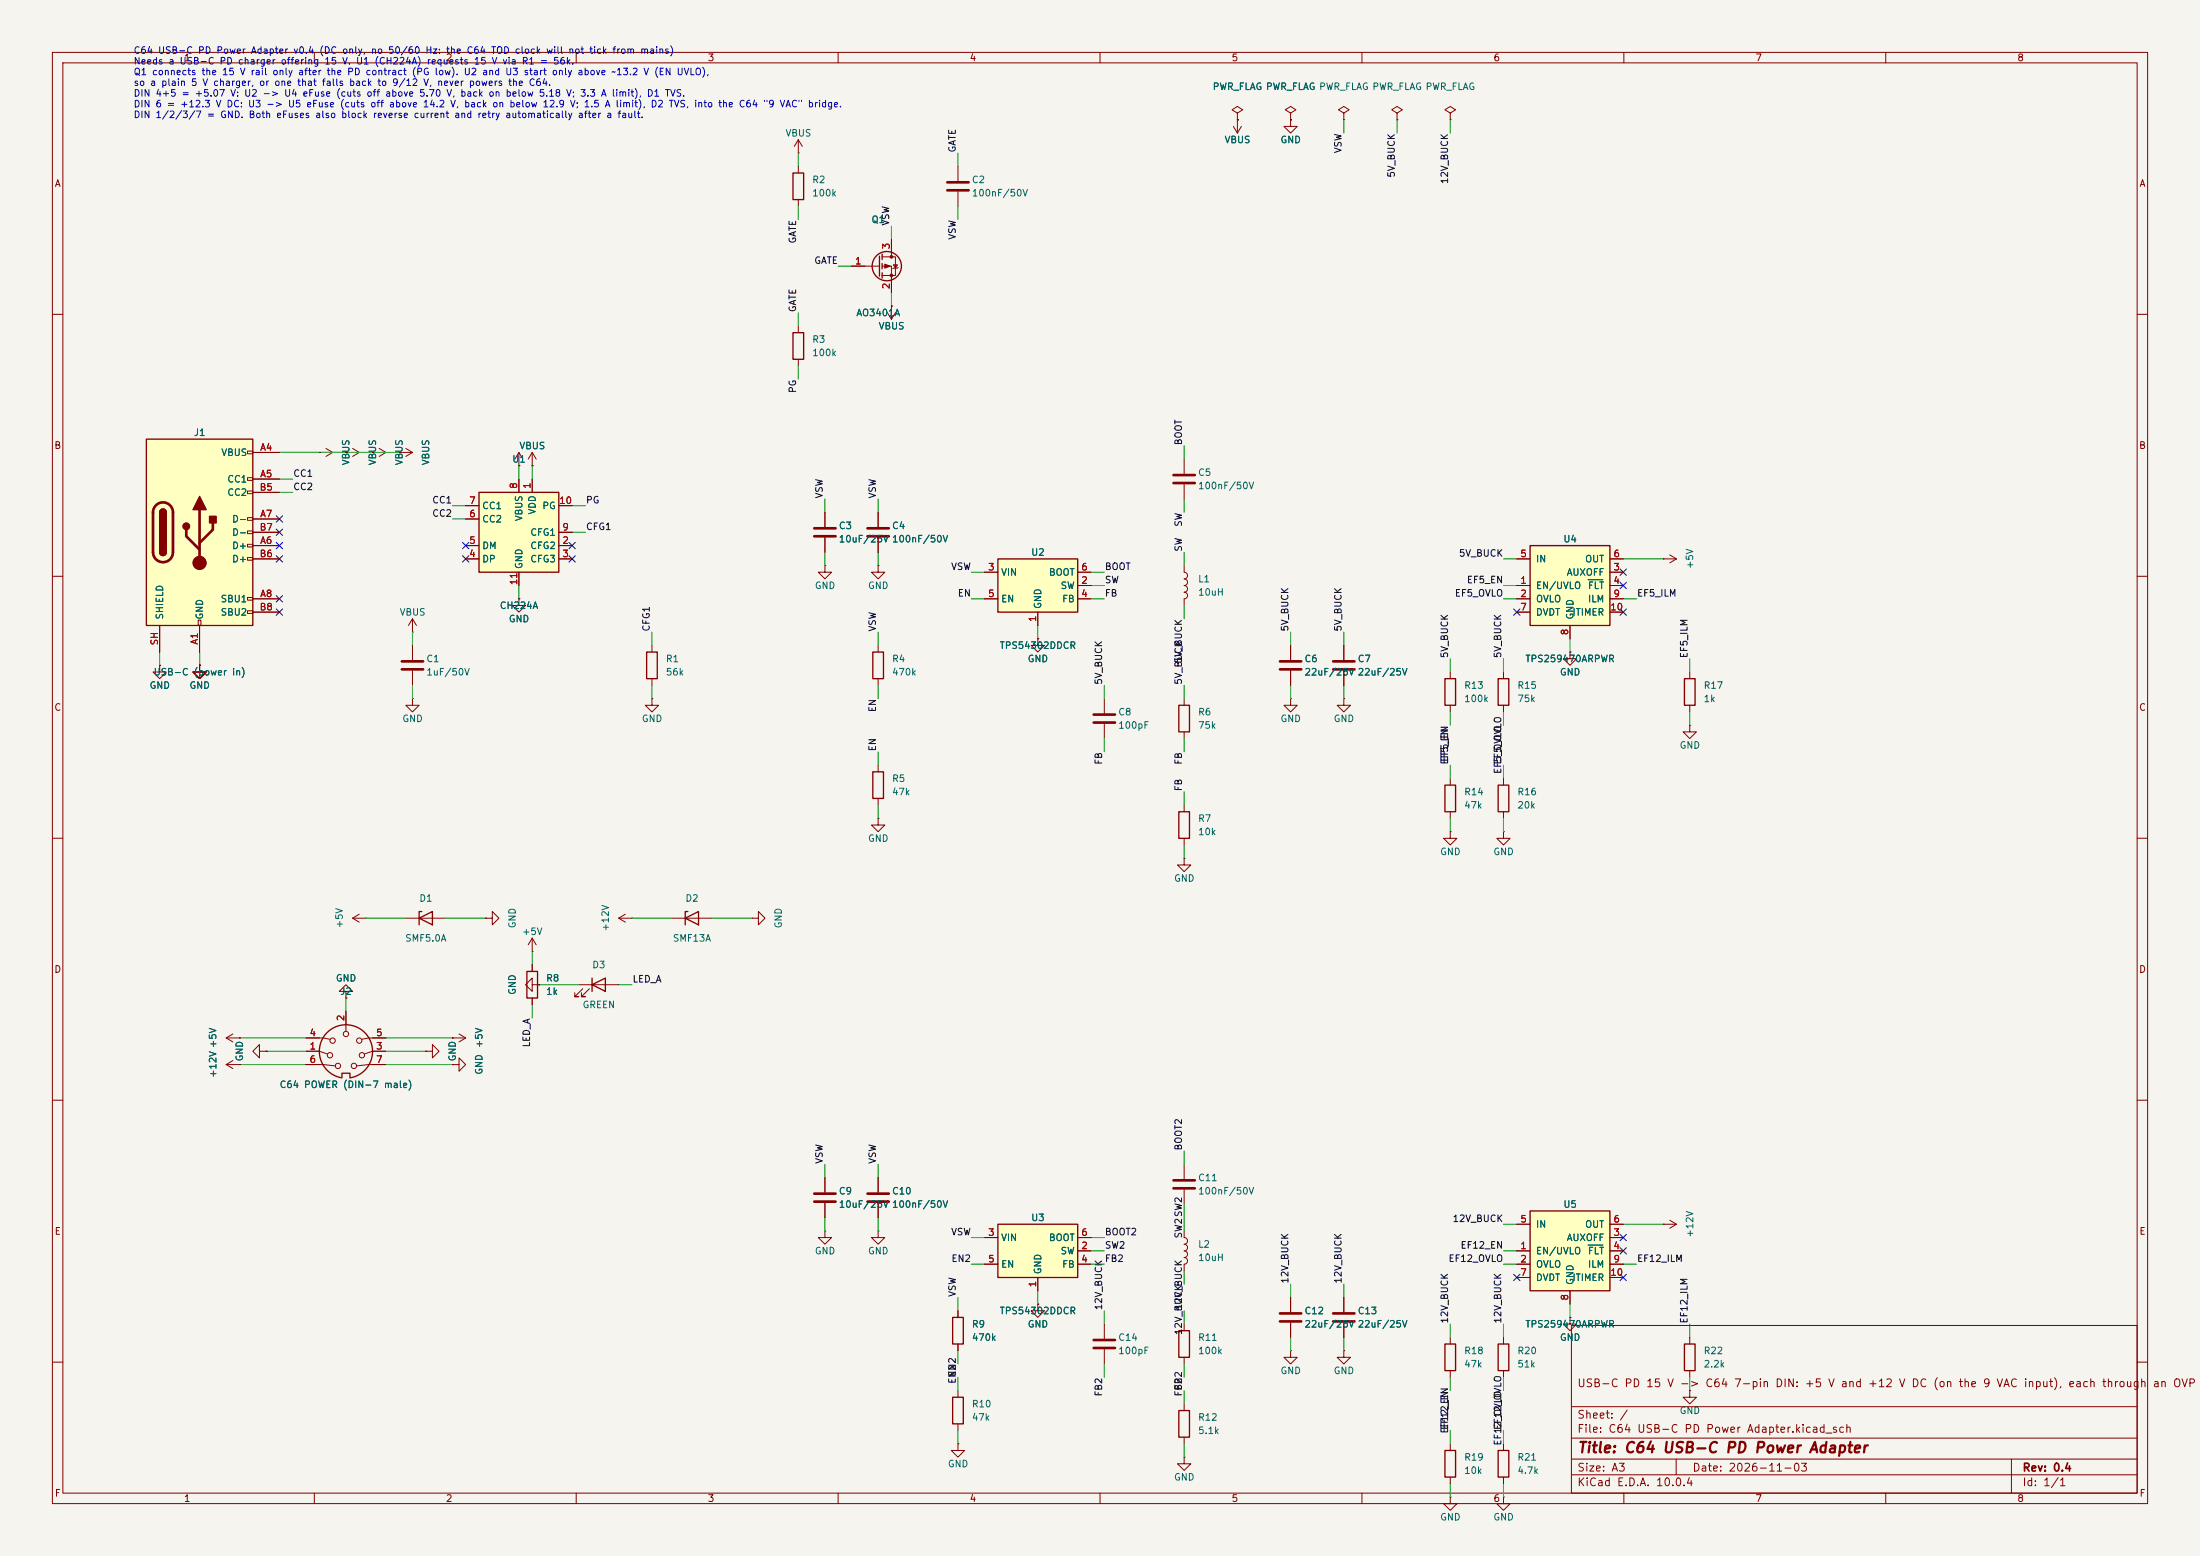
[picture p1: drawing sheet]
<svg xmlns="http://www.w3.org/2000/svg" width="420mm" height="297mm" viewBox="0 0 420 297" stroke-linecap="round" stroke-linejoin="round" font-family="sans-serif">
<path d="M0 0h420v297h-420z" fill="#f5f4ef" stroke="#f5f4ef" stroke-width=".19"/>
<g fill="none" stroke="#840000" stroke-width=".19">
<path d="M10 10h400v277h-400zM12 12h396v273h-396zM60 10v2M110 10v2M160 10v2M210 10v2M260 10v2M310 10v2M360 10v2M152.4 29.2h.1M152.4 26.7l-.8 1.2M152.4 26.7l.8 1.2"/>
<path d="M152.4 26.7v2.5M10 60h2M408 60h2M61 86.4h.1M61 86.4h2.5M62.2 85.6l1.3 .8M63.5 86.4l-1.3 .7M66 86.4h.1M66 86.4h2.6M67.3 85.6l1.3 .8M68.6 86.4l-1.3 .7M76.2 86.4h.1"/>
<path d="M76.2 86.4h2.5M77.5 85.6l1.2 .8M78.7 86.4l-1.2 .7M99.1 88.9h.1M99.1 86.4l-.8 1.2M99.1 86.4l.7 1.2M99.1 86.4v2.5M101.6 88.9h.1M101.6 86.4l-.8 1.2M101.6 86.4l.8 1.2M101.6 86.4v2.5M10 110h2"/>
<path d="M408 110h2M10 160h2M408 160h2M10 210h2M408 210h2M299.7 251.5v1.2h1.3l-1.3 1.3-1.3-1.3h1.3M299.7 251.5h.1M300 253h108v32h-108zM10 260h2M182.9 265.4v1.3M182.9 271.8v1.2M300 278.5h108"/>
<path d="M300 274.5h108M300 268.5h108M320 278.5v3M384 278.5v6.5M408 260h2M60 285v2M110 285v2M160 285v2M210 285v2M260 285v2M300 281.5h108M310 285v2"/>
<path d="M360 285v2"/>
</g>
<path d="M181.9 266.7h2v5.1h-2z" fill="none" stroke="#840000" stroke-width=".25"/>
<path d="M292.1 231.1h15.2v15.3h-15.2z" fill="#ffffc2"/>
<g fill="none" stroke="#840000" stroke-width=".25">
<path d="M151.4 33h2v5.1h-2zM167.9 48.9v3.8M168.4 48.5v1M168.4 50.3v1M168.4 52.1v1M151.4 63.5h2v5.1h-2zM292.1 231.1h15.2v15.3h-15.2zM225 254h2.1v5.1h-2.1z"/>
<circle cx="169.3" cy="50.8" r="2.79"/>
</g>
<g fill="none" stroke="#840000" stroke-width=".19">
<path d="M152.4 31.8v1.2M152.4 38.1v1.3M182.9 31.8v2.7M182.9 36.6v2.8M266.7 21.6l1-.6-1-.7-1 .7 1 .6v1.3M266.7 22.9h.1M276.9 21.6l1-.6-1-.7-1.1 .7 1.1 .6v1.3M276.9 22.9h.1M162.6 50.8h5.3M168.4 49h2.5v3.6h-2.5M168.4 50.8h1.8v5.1M169.4 59.7l.8 1.3"/>
<path d="M170.2 58.4h.1M170.2 45.7v3.3M170.2 58.4v2.6M170.6 50.5h.7l-.4 .7zM170.9 59.7l-.7 1.3M171.4 51.1l-1 .2M152.4 62.2v1.3M152.4 68.6v1.3M71.1 86.4h.1M71.1 86.4h2.6M72.4 85.6l1.3 .8M73.7 86.4l-1.3 .7"/>
<path d="M38.1 127v1.3h1.3l-1.3 1.2-1.3-1.2h1.3M38.1 127h.1M256.5 123.2v2.8M256.5 128v2.8M322.6 138.4v1.3h1.2l-1.2 1.3-1.3-1.3h1.3M322.6 138.4h.1M276.9 158.8v1.2h1.2l-1.2 1.3-1.3-1.3h1.3M276.9 158.8h.1M287 158.8v1.2h1.3l-1.3 1.3-1.3-1.3h1.3M287 158.8h.1M157.5 234.9v1.3h1.2l-1.2 1.3-1.3-1.3h1.3M157.5 234.9h.1"/>
<path d="M157.5 224.8v2.8M157.5 229.6v2.8M167.6 234.9v1.3h1.3l-1.3 1.3-1.2-1.3h1.2M167.6 234.9h.1M167.6 224.8v2.8M167.6 229.6v2.8M226.1 234.9v1.3a.64 .64 0 0 1 .6 .7 .64 .64 0 0 1-.6 .6 .64 .64 0 0 1 .6 .6 .64 .64 0 0 1-.6 .7 .64 .64 0 0 1 .6 .6 .64 .64 0 0 1-.6 .6M289.6 238.8h2.5M289.6 233.7h2.5M307.3 238.8h2.6M307.3 236.2h2.6M307.3 233.7h2.6"/>
<path d="M210.8 252.7v2.8M210.8 257.6v2.7M226.1 240a.64 .64 0 0 1 .6 .7 .64 .64 0 0 1-.6 .6v1.3M226.1 252.7v1.3M226.1 259.1v1.2M256.5 247.6v2.8M256.5 252.5v2.8M289.6 241.3h2.5M289.6 243.8h2.5M299.7 246.4v2.5M307.3 241.3h2.6M307.3 243.8h2.6"/>
<path d="M182.9 275.6v1.3h1.2l-1.2 1.2-1.3-1.2h1.3M182.9 275.6h.1"/>
</g>
<path d="M303.2 237.7h2.8" fill="none" stroke="#006464" stroke-width=".19"/>
<g fill="#840000" stroke="#840000" stroke-width=".19">
<path d="M168.9 50.4l1 .4-1 .4z"/>
<circle cx="170.2" cy="49" r=".25"/>
<circle cx="170.2" cy="52.6" r=".25"/>
</g>
<path d="M180.8 34.8h4.1M180.8 36.3h4.1M254.5 126.2h4.1M254.5 127.8h4.1M155.4 227.8h4.1M155.4 229.4h4.1M165.6 227.8h4.1M165.6 229.4h4.1M208.8 255.8h4.1M208.8 257.3h4.1M254.5 250.7h4.1M254.5 252.2h4.1" fill="none" stroke="#840000" stroke-width=".51"/>
<path d="M190.5 106.7h15.2v10.1h-15.2z" fill="#ffffc2"/>
<path d="M190.5 106.7h15.2v10.1h-15.2zM166.6 124.5h2.1v5h-2.1zM166.6 147.3h2.1v5.1h-2.1z" fill="none" stroke="#840000" stroke-width=".25"/>
<g fill="none" stroke="#840000" stroke-width=".19">
<path d="M188 109.2h2.5M188 114.3h2.5M198.1 116.8v2.6M205.7 111.8h2.6M205.7 109.2h2.6M205.7 114.3h2.6M167.6 123.2v1.3M167.6 129.5v1.3M198.1 121.9v1.3h1.3l-1.3 1.3-1.3-1.3h1.3M198.1 121.9h.1M167.6 156.2v1.3h1.3l-1.3 1.3-1.2-1.3h1.2M167.6 156.2h.1"/>
<path d="M167.6 146.1v1.2M167.6 152.4v1.3M198.1 248.9v1.3h1.3l-1.3 1.3-1.3-1.3h1.3M198.1 248.9h.1"/>
</g>
<path d="M190.5 233.7h15.2v10.1h-15.2z" fill="#ffffc2"/>
<path d="M190.5 233.7h15.2v10.1h-15.2z" fill="none" stroke="#840000" stroke-width=".25"/>
<g fill="none" stroke="#840000" stroke-width=".19">
<path d="M157.5 108v1.2h1.2l-1.2 1.3-1.3-1.3h1.3M157.5 108h.1M167.6 108v1.2h1.3l-1.3 1.3-1.2-1.3h1.2M167.6 108h.1M188 236.2h2.5M205.7 238.8h2.6M205.7 236.2h2.6M226.1 222.2v2.8M226.1 227.1v2.8M188 241.3h2.5M198.1 243.8v2.6M205.7 241.3h2.6"/>
<path d="M322.6 265.4v1.3h1.2l-1.2 1.3-1.3-1.3h1.3M322.6 265.4h.1"/>
</g>
<path d="M224 225.3h4.1M224 226.8h4.1" fill="none" stroke="#840000" stroke-width=".51"/>
<path d="M27.9 83.8h20.4v35.6h-20.4z" fill="#ffffc2"/>
<g fill="none" stroke="#840000" stroke-width=".19">
<path d="M47.2 86.1h1.1v.5h-1.1zM47.2 91.2h1.1v.5h-1.1zM47.2 93.7h1.1v.5h-1.1zM47.2 98.8h1.1v.5h-1.1zM48.3 86.4h5M48.3 91.4h5M48.3 99.1h5M48.3 94h5M30.5 119.4v5.1M37.8 118.4h.6v1h-.6zM38.1 119.4v5.1M47.2 101.3h1.1v.6h-1.1z"/>
<path d="M47.2 103.9h1.1v.5h-1.1zM47.2 106.4h1.1v.5h-1.1zM47.2 114h1.1v.6h-1.1zM47.2 116.6h1.1v.5h-1.1zM48.3 104.1h5M48.3 114.3h5M48.3 106.7h5M48.3 101.6h5M48.3 116.8h5M30.5 127v1.3h1.2l-1.2 1.2-1.3-1.2h1.3M30.5 127h.1M38.1 127v1.3h1.3l-1.3 1.2-1.3-1.2h1.3"/>
<path d="M38.1 127h.1M322.6 128.3v1.2M322.6 134.6v1.3M101.6 179.1l-.8 1.2M101.6 179.1l.8 1.2M101.6 179.1v2.5M43.2 198.1l1.2 .8M43.2 198.1h2.5M44.4 197.4l-1.2 .7M45.7 198.1h.1M101.6 181.6h.1M317.5 233.7h.1"/>
<path d="M317.5 233.7h2.5M318.8 232.9l1.2 .8M320 233.7l-1.2 .7M182.9 250.2v1.3M182.9 256.5v1.3M276.9 255.3v1.2M287 255.3v1.2M322.6 255.3v1.2M276.9 261.6v1.3M276.9 275.6v1.3M287 261.6v1.3M287 275.6v1.3"/>
<path d="M322.6 261.6v1.3M276.9 285.7v1.3h1.2l-1.2 1.3-1.3-1.3h1.3M276.9 285.7h.1M276.9 281.9v1.3M287 285.7v1.3h1.3l-1.3 1.3-1.3-1.3h1.3M287 285.7h.1M287 281.9v1.3"/>
</g>
<path d="M27.9 83.8h20.4v35.6h-20.4zM30.5 97.8a.64 .64 0 0 1 .6-.6 .64 .64 0 0 1 .6 .6M30.5 105.4a.64 .64 0 0 0 .6 .6 .64 .64 0 0 0 .6-.6M321.6 129.5h2v5.1h-2zM181.9 251.5h2v5h-2zM275.8 256.5h2.1v5.1h-2.1zM286 256.5h2v5.1h-2zM321.6 256.5h2v5.1h-2zM275.8 276.9h2.1v5h-2.1zM286 276.9h2v5h-2z" fill="none" stroke="#840000" stroke-width=".25"/>
<path d="M29.8 96.5a1.9 1.9 0 0 1 2-.5 1.9 1.9 0 0 1 1.2 1.8v7.6a1.91 1.91 0 0 1-1.9 1.9 1.91 1.91 0 0 1-1.9-1.9v-7.8l.2-.6zM38.1 97.3v10.1M40.6 99.8v1.3l-2.5 2.5M35.6 101.1v1.3l2.5 2.5" fill="none" stroke="#840000" stroke-width=".51"/>
<g fill="#840000" stroke="#840000" stroke-width=".25">
<path d="M30.5 97.8h1.2v7.6h-1.2z"/>
<path d="M30.7 97.3a.64 .64 0 0 1 .7-.1 .64 .64 0 0 1 .3 .6h-1.2z"/>
<path d="M30.5 105.4h1.2a.64 .64 0 0 1-.6 .6 .64 .64 0 0 1-.6-.6z"/>
<path d="M38.1 94.7l1.3 2.6h-2.6z"/>
<path d="M40 98.6h1.3v1.2h-1.3z"/>
<circle cx="35.6" cy="100.5" r=".63"/>
</g>
<circle cx="38.1" cy="107.4" r="1.27" fill="#840000" stroke="#840000" stroke-width=".19"/>
<path d="M292.1 104.1h15.2v15.3h-15.2z" fill="#ffffc2"/>
<path d="M292.1 104.1h15.2v15.3h-15.2zM123.4 124.5h2.1v5h-2.1zM225 134.6h2.1v5.1h-2.1zM225 154.9h2.1v5.1h-2.1zM80 175.3l2.5-1.3v2.5zM80.5 174h-.5v2.5M100.6 185.4h2v5.1h-2zM113 188l2.6-1.3v2.5zM113 186.7v2.5M65.3 205.6v-.7h1.5v.7M65.3 205.7a5.1 5.1 0 0 1-3.5-7.8 5.1 5.1 0 0 1 8.5 0 5.1 5.1 0 0 1-3.5 7.8M225 269.2h2.1v5.1h-2.1z" fill="none" stroke="#840000" stroke-width=".25"/>
<g fill="none" stroke="#840000" stroke-width=".19">
<path d="M226.1 87.6v2.8M226.1 92.5v2.8M226.1 108v1.2a.64 .64 0 0 1 .6 .7 .64 .64 0 0 1-.6 .6 .64 .64 0 0 1 .6 .6 .64 .64 0 0 1-.6 .7 .64 .64 0 0 1 .6 .6 .64 .64 0 0 1-.6 .6M226.1 113a.64 .64 0 0 1 .6 .7 .64 .64 0 0 1-.6 .6v1.3M289.6 111.8h2.5M289.6 114.3h2.5M289.6 106.7h2.5M289.6 116.8h2.5M299.7 119.4v2.5M307.3 111.8h2.6M307.3 114.3h2.6M307.3 109.2h2.6"/>
<path d="M307.3 106.7h2.6M307.3 116.8h2.6M124.5 133.4v1.2h1.2l-1.2 1.3-1.3-1.3h1.3M124.5 133.4h.1M124.5 123.2v1.3M124.5 129.5v1.3M210.8 133.4v2.7M210.8 138.2v2.8M226.1 133.4v1.2M226.1 139.7v1.3M246.4 133.4v1.2h1.2l-1.2 1.3-1.3-1.3h1.3M246.4 133.4h.1"/>
<path d="M246.4 123.2v2.8M246.4 128v2.8M256.5 133.4v1.2h1.3l-1.3 1.3-1.2-1.3h1.2M256.5 133.4h.1M226.1 153.7v1.2M67.3 175.3h2.5M67.3 175.3l1.3 .7M68.6 174.5l-1.3 .8M69.8 175.3h.1M77.5 175.3h7.6M226.1 163.8v1.3h1.2l-1.2 1.3-1.3-1.3h1.3M226.1 163.8h.1"/>
<path d="M226.1 160v1.3M58.4 198.1h3.3l1.3 .3M66 189.2h1.3l-1.3-1.2-1.2 1.2h1.2v1.3M66 190.5h.1M66 193v3.9M73.7 198.1h-3.3l-1.3 .3M101.6 184.2v1.2M101.6 190.5v1.3M110.5 188h7.6M111.3 188.7l-1.6 1.5h.8h-.8v-.7M112.5 188.7l-1.5 1.5h.8h-.8v-.7M43.2 203.2h2.5"/>
<path d="M43.2 203.2l1.2 .8M44.4 202.4l-1.2 .8M45.7 203.2h.1M49.5 200.7v-1.3l-1.2 1.3 1.2 1.2v-1.2h1.3M50.8 200.7h.1M58.4 203.2h3.3l2.3 .3M58.4 200.7h2.6l1.5 .5M73.7 203.2h-3.3l-2.3 .3M73.7 200.7h-2.6l-1.5 .5M226.1 278.1v1.3h1.2l-1.2 1.3-1.3-1.3h1.3M226.1 278.1h.1M226.1 268v1.2"/>
<path d="M226.1 274.3v1.3"/>
<circle cx="63.5" cy="198.6" r=".51"/>
<circle cx="66" cy="197.4" r=".51"/>
<circle cx="68.6" cy="198.6" r=".51"/>
<circle cx="63" cy="201.4" r=".51"/>
<circle cx="64.5" cy="203.5" r=".51"/>
<circle cx="67.6" cy="203.5" r=".51"/>
<circle cx="69.1" cy="201.4" r=".51"/>
</g>
<path d="M303.2 110.7h2.8" fill="none" stroke="#006464" stroke-width=".19"/>
<path d="M224 90.7h4.1M224 92.2h4.1M208.8 136.4h4.1M208.8 137.9h4.1M244.3 126.2h4.1M244.3 127.8h4.1" fill="none" stroke="#840000" stroke-width=".51"/>
<path d="M91.4 94h15.3v15.2h-15.3z" fill="#ffffc2"/>
<path d="M91.4 94h15.3v15.2h-15.3zM275.8 129.5h2.1v5.1h-2.1zM286 129.5h2v5.1h-2zM275.8 149.9h2.1v5h-2.1zM286 149.9h2v5h-2zM130.8 175.3l2.5-1.3v2.5zM131.3 174h-.5v2.5" fill="none" stroke="#840000" stroke-width=".25"/>
<g fill="none" stroke="#840000" stroke-width=".19">
<path d="M235.5 24.1l.7 1.3M236.2 22.9h.1M236.2 21.6l1-.6-1-.7-1 .7 1 .6v1.3M236.2 22.9v2.5M237 24.1l-.8 1.3M246.4 21.6l1-.6-1-.7-1 .7 1 .6v1.3M246.4 22.9h.1M246.4 22.9v1.2h1.2l-1.2 1.3-1.3-1.3h1.3M256.5 21.6l1.1-.6-1.1-.7-1 .7 1 .6v1.3M256.5 22.9h.1M162.6 50.8h2.5M170.2 58.4h.1"/>
<path d="M170.2 45.7v2.6M170.2 53.3v2.6M48.3 99.1h5M48.3 86.4h5M48.3 91.4h5M48.3 94h5M61 86.4h.1M66 86.4h.1M71.1 86.4h.1M76.2 86.4h.1M88.9 99.1h2.5M88.9 96.5h2.5"/>
<path d="M99.1 88.9h.1M99.1 91.4v2.6M101.6 88.9h.1M101.6 91.4v2.6M106.7 96.5h2.5M157.5 97.8v2.8M167.6 97.8v2.8M30.5 119.4v5.1M38.1 119.4v5.1M48.3 104.1h5M48.3 106.7h5M48.3 101.6h5"/>
<path d="M48.3 114.3h5M48.3 116.8h5M78.7 118.1l-.7 1.3M78.7 118.1l.8 1.3M78.7 118.1v2.6M88.9 104.1h2.5M88.9 106.7h2.5M99.1 114.3v1.3h1.2l-1.2 1.2-1.3-1.2h1.3M99.1 114.3h.1M99.1 109.2v2.6M106.7 104.1h2.5M106.7 106.7h2.5"/>
<path d="M106.7 101.6h2.5M157.5 102.6v2.8M167.6 102.6v2.8M188 114.3h2.5M188 109.2h2.5M198.1 116.8v2.6M205.7 111.8h2.6M205.7 114.3h2.6M205.7 109.2h2.6M289.6 106.7h2.5M289.6 111.8h2.5M289.6 114.3h2.5"/>
<path d="M289.6 116.8h2.5M299.7 119.4v2.5M307.3 106.7h2.6M307.3 111.8h2.6M307.3 114.3h2.6M307.3 109.2h2.6M307.3 116.8h2.6M317.5 106.7h.1M317.5 106.7h2.5M318.8 105.9l1.2 .8M320 106.7l-1.2 .7M30.5 127h.1"/>
<path d="M38.1 127h.1M78.7 120.7h.1M78.7 133.4v1.2h1.3l-1.3 1.3-1.2-1.3h1.2M78.7 133.4h.1M78.7 123.2v2.8M78.7 128v2.8M198.1 121.9h.1M246.4 123.2v2.8M246.4 128v2.8M256.5 123.2v2.8M256.5 128v2.8M276.9 128.3v1.2"/>
<path d="M276.9 134.6v1.3M287 128.3v1.2M287 134.6v1.3M299.7 124.5v1.2h1.3l-1.3 1.3-1.3-1.3h1.3M299.7 124.5h.1M276.9 148.6v1.3M276.9 154.9v1.3M287 148.6v1.3M287 154.9v1.3M92.7 175.3h1.3v-1.3l1.2 1.3-1.2 1.2v-1.2M92.7 175.3h.1M118.1 175.3l1.3 .7"/>
<path d="M118.1 175.3h2.5M119.4 174.5l-1.3 .8M120.6 175.3h.1M128.3 175.3h7.6M143.5 175.3h1.3v-1.3l1.2 1.3-1.2 1.2v-1.2M143.5 175.3h.1M45.7 198.1h.1M58.4 198.1h2.6M66 190.5h.1M66 193v2.6M71.1 198.1h2.6M86.4 198.1h.1"/>
<path d="M86.4 198.1h2.5M87.6 197.4l1.3 .7M88.9 198.1l-1.3 .8M101.6 188v-1.3l-1.3 1.3 1.3 1.2v-1.2h1.3M101.6 184.2v1.2M101.6 190.5v1.3M102.9 188h.1M45.7 203.2h.1M50.8 200.7h.1M58.4 200.7h2.6M58.4 203.2h2.6M71.1 200.7h2.6"/>
<path d="M71.1 203.2h2.6M81.3 200.7h1.2v-1.3l1.3 1.3-1.3 1.2v-1.2M81.3 200.7h.1M86.4 203.2h1.2v-1.3l1.3 1.3-1.3 1.3v-1.3M86.4 203.2h.1M157.5 224.8v2.8M157.5 229.6v2.8M167.6 224.8v2.8M167.6 229.6v2.8M188 236.2h2.5M205.7 238.8h2.6M205.7 236.2h2.6"/>
<path d="M289.6 238.8h2.5M289.6 233.7h2.5M307.3 238.8h2.6M307.3 236.2h2.6M307.3 233.7h2.6M182.9 250.2v1.3M182.9 256.5v1.3M188 241.3h2.5M198.1 248.9h.1M198.1 243.8v2.6M205.7 241.3h2.6M246.4 257.8v1.3h1.2l-1.2 1.2-1.3-1.2h1.3"/>
<path d="M246.4 257.8h.1M246.4 247.6v2.8M246.4 252.5v2.8M256.5 257.8v1.3h1.3l-1.3 1.2-1.2-1.2h1.2M256.5 257.8h.1M256.5 247.6v2.8M256.5 252.5v2.8M289.6 241.3h2.5M289.6 243.8h2.5M299.7 251.5h.1M299.7 246.4v2.5M307.3 241.3h2.6"/>
<path d="M307.3 243.8h2.6"/>
</g>
<path d="M155.4 100.8h4.1M155.4 102.4h4.1M165.6 100.8h4.1M165.6 102.4h4.1M76.7 126.2h4.1M76.7 127.8h4.1M244.3 250.7h4.1M244.3 252.2h4.1" fill="none" stroke="#840000" stroke-width=".51"/>
<g fill="none" stroke="#009600" stroke-width=".19">
<path d="M152.4 29.2v2.6M152.4 39.4v2.5M182.9 29.2v2.6M182.9 39.4v2.5M256.5 22.9v2.5M266.7 22.9v2.5M276.9 22.9v2.5M152.4 59.7v2.5M160 50.8h2.6M170.2 43.2v2.5M170.2 55.9v2.5M152.4 69.9v2.5"/>
<path d="M53.3 86.4h22.9M53.3 91.4h2.6M53.3 94h2.6M86.4 96.5h2.5M86.4 99.1h2.5M99.1 88.9v2.5M101.6 88.9v2.5M109.2 96.5h2.6M157.5 95.3v2.5M167.6 95.3v2.5M226.1 85.1v2.5M226.1 95.3v2.5"/>
<path d="M99.1 111.8v2.5M109.2 101.6h2.6M157.5 105.4v2.6M167.6 105.4v2.6M185.4 114.3h2.6M185.4 109.2h2.6M198.1 119.4v2.5M208.3 114.3h2.5M208.3 111.8h2.5M208.3 109.2h2.5M226.1 105.4v2.6M226.1 115.6v2.5"/>
<path d="M287 114.3h2.6M287 111.8h2.6M287 106.7h2.6M309.9 114.3h2.5M309.9 106.7h7.6M30.5 124.5v2.5M38.1 124.5v2.5M78.7 120.7v2.5M78.7 130.8v2.6M124.5 120.7v2.5M124.5 130.8v2.6M167.6 120.7v2.5"/>
<path d="M167.6 130.8v2.6M210.8 130.8v2.6M226.1 130.8v2.6M246.4 120.7v2.5M246.4 130.8v2.6M256.5 120.7v2.5M256.5 130.8v2.6M276.9 125.7v2.6M276.9 135.9v2.5M287 125.7v2.6M287 135.9v2.5M299.7 121.9v2.6"/>
<path d="M322.6 125.7v2.6M322.6 135.9v2.5M167.6 143.5v2.6M167.6 153.7v2.5M210.8 141v2.5M226.1 141v2.5M226.1 151.1v2.6M276.9 146.1v2.5M276.9 156.2v2.6M287 146.1v2.5M287 156.2v2.6M69.8 175.3h7.7"/>
<path d="M85.1 175.3h7.6M120.6 175.3h7.7M135.9 175.3h7.6M226.1 161.3v2.5M45.7 198.1h12.7M66 190.5v2.5M73.7 198.1h12.7M101.6 181.6v2.6M101.6 191.8v2.5M102.9 188h7.6M118.1 188h2.5M45.7 203.2h12.7"/>
<path d="M50.8 200.7h7.6M73.7 200.7h7.6M73.7 203.2h12.7M226.1 219.7v2.5M157.5 222.2v2.6M157.5 232.4v2.5M167.6 222.2v2.6M167.6 232.4v2.5M185.4 236.2h2.6M208.3 236.2h2.5M208.3 238.8h2.5M226.1 229.9v5"/>
<path d="M287 238.8h2.6M287 233.7h2.6M309.9 233.7h7.6M182.9 247.6v2.6M182.9 257.8v2.5M185.4 241.3h2.6M198.1 246.4v2.5M208.3 241.3h2.5M210.8 250.2v2.5M226.1 242.6v2.5M226.1 250.2v2.5M246.4 245.1v2.5"/>
<path d="M246.4 255.3v2.5M256.5 245.1v2.5M256.5 255.3v2.5M276.9 252.7v2.6M287 252.7v2.6M287 241.3h2.6M299.7 248.9v2.6M309.9 241.3h2.5M322.6 252.7v2.6M182.9 262.9v2.5M182.9 273v2.6M210.8 260.3v2.6"/>
<path d="M226.1 260.3v2.6M226.1 265.4v2.6M226.1 275.6v2.5M276.9 262.9v2.5M276.9 273v2.6M287 262.9v2.5M287 273v2.6M322.6 262.9v2.5M276.9 283.2v2.5M287 283.2v2.5"/>
</g>
<g fill="none" stroke="#000084" stroke-width=".19">
<path d="M52.7 98.5l1.2 1.2M53.9 98.5l-1.2 1.2M52.7 116.2l1.2 1.2M52.7 101l1.2 1.2M52.7 106.1l1.2 1.2M52.7 113.7l1.2 1.2M52.7 103.5l1.2 1.2M53.9 116.2l-1.2 1.2M53.9 101l-1.2 1.2M53.9 106.1l-1.2 1.2M53.9 113.7l-1.2 1.2M53.9 103.5l-1.2 1.2"/>
<path d="M88.3 103.5l1.2 1.2M88.3 106.1l1.2 1.2M89.5 103.5l-1.2 1.2M89.5 106.1l-1.2 1.2M108.6 103.5l1.2 1.2M108.6 106.1l1.2 1.2M109.8 103.5l-1.2 1.2M109.8 106.1l-1.2 1.2M289 116.2l1.2 1.2M290.2 116.2l-1.2 1.2M309.3 111.2l1.2 1.2M309.3 116.2l1.2 1.2"/>
<path d="M309.3 108.6l1.2 1.2M310.5 111.2l-1.2 1.2M310.5 116.2l-1.2 1.2M310.5 108.6l-1.2 1.2M309.3 238.2l1.2 1.2M309.3 235.6l1.2 1.2M310.5 238.2l-1.2 1.2M310.5 235.6l-1.2 1.2M289 243.2l1.2 1.2M290.2 243.2l-1.2 1.2M309.3 243.2l1.2 1.2M310.5 243.2l-1.2 1.2"/>
</g>
<path d="M303.2 110.7h2.8M303.2 237.7h2.8" fill="none" stroke="#006464" stroke-width=".19"/>
<text font-size="2" fill="#840000" x="301" y="277.8">Title: C64 USB-C PD Power Adapter</text>
<g font-size="1.5" fill="#840000">
<text x="301" y="265.1">USB-C PD 15 V -&gt; C64 7-pin DIN: +5 V and +12 V DC (on the 9 VAC input), each through</text>
<text x="410.8" y="265.1">an OVP</text>
<text x="301" y="273.8">File: C64 USB-C PD Power Adapter.kicad_sch</text>
<text x="301" y="271.1">Sheet: /</text>
<text x="301" y="281.2">Size: A3</text>
<text x="323" y="281.2">Date: 2026-11-03</text>
<text x="386" y="281.2">Rev: 0.4</text>
<text x="301" y="284">KiCad E.D.A. 10.0.4</text>
<text x="386" y="284">Id: 1/1</text>
</g>
<g font-size="1.3" fill="#0000c2">
<text x="25.4" y="10.6">C64 USB-C PD Power Adapter v0.4 (DC only, no 50/60 Hz: the C64 TOD clock will not tick from mains)</text>
<text x="25.4" y="12.6">Needs a USB-C PD charger offering 15 V. U1 (CH224A) requests 15 V via R1 = 56k.</text>
<text x="25.4" y="14.7">Q1 connects the 15 V rail only after the PD contract (PG low). U2 and U3 start only above ~13.2 V (EN UVLO),</text>
<text x="25.4" y="16.7">so a plain 5 V charger, or one that falls back to 9/12 V, never powers the C64.</text>
<text x="25.4" y="18.7">DIN 4+5 = +5.07 V: U2 -&gt; U4 eFuse (cuts off above 5.70 V, back on below 5.18 V; 3.3 A limit), D1 TVS.</text>
<text x="25.4" y="20.8">DIN 6 = +12.3 V DC: U3 -&gt; U5 eFuse (cuts off above 14.2 V, back on below 12.9 V; 1.5 A limit), D2 TVS, into the C64 &quot;9 VAC&quot; bridge.</text>
<text x="25.4" y="22.8">DIN 1/2/3/7 = GND. Both eFuses also block reverse current and retry automatically after a fault.</text>
</g>
<g font-size="1.3" fill="#840000">
<text x="35" y="12">1</text>
<text x="85" y="12">2</text>
<text x="135" y="12">3</text>
<text x="185" y="12">4</text>
<text x="235" y="12">5</text>
<text x="285" y="12">6</text>
<text x="335" y="12">7</text>
<text x="385" y="12">8</text>
<text x="10.3" y="36">A</text>
<text x="408.3" y="36">A</text>
<text x="10.3" y="86">B</text>
<text x="408.2" y="86">B</text>
<text x="10.3" y="136">C</text>
<text x="408.2" y="136">C</text>
<text x="10.3" y="186">D</text>
<text x="408.2" y="186">D</text>
<text x="10.3" y="236">E</text>
<text x="408.3" y="236">E</text>
<text x="10.3" y="286">F</text>
<text x="35" y="287">1</text>
<text x="85" y="287">2</text>
<text x="135" y="287">3</text>
<text x="185" y="287">4</text>
<text x="235" y="287">5</text>
<text x="285" y="287">6</text>
<text x="335" y="287">7</text>
<text x="385" y="287">8</text>
<text x="408.3" y="286">F</text>
</g>
<g font-size="1.3" fill="#006464">
<text x="231.4" y="17.5">PWR_FLAG PWR_FLAG PWR_FLAG PWR_FLAG PWR_FLAG</text>
<text x="231.4" y="17.5">PWR_FLAG PWR_FLAG</text>
<text x="149.8" y="26.4">VBUS</text>
<text x="233.7" y="27.6">VBUS</text>
<text x="244.3" y="27.6">GND</text>
<text x="154.9" y="35.3">R2</text>
<text x="185.4" y="35.3">C2</text>
<text x="154.9" y="37.8">100k</text>
<text x="185.4" y="37.8">100nF/50V</text>
<text x="166.3" y="42.9">Q1</text>
<text x="154.9" y="65.7">R3</text>
<text x="163.4" y="60.7">AO3401A</text>
<text x="167.6" y="63.2">VBUS</text>
<text x="154.9" y="68.3">100k</text>
<text x="36.9" y="83.5">J1</text>
<text x="42.1" y="87.3">VBUS</text>
<text x="67" y="88.9" transform="rotate(-90 67 88.9)">VBUS</text>
<text x="72.1" y="88.9" transform="rotate(-90 72.1 88.9)">VBUS</text>
<text x="77.2" y="88.9" transform="rotate(-90 77.2 88.9)">VBUS</text>
<text x="82.3" y="88.9" transform="rotate(-90 82.3 88.9)">VBUS</text>
<text x="97.7" y="88.6">U1</text>
<text x="99" y="86.1">VBUS</text>
<text x="43.3" y="92.4">CC1</text>
<text x="43.3" y="95">CC2</text>
<text x="228.6" y="91.1">C5</text>
<text x="228.6" y="93.7">100nF/50V</text>
<text x="44.2" y="100">D-</text>
<text x="91.9" y="100">CC2</text>
<text x="91.9" y="97.5">CC1</text>
<text x="100" y="99.6" transform="rotate(-90 100 99.6)">VBUS</text>
<text x="102.6" y="98.3" transform="rotate(-90 102.6 98.3)">VDD</text>
<text x="103.4" y="97.5">PG</text>
<text x="160" y="101.3">C3</text>
<text x="170.2" y="101.3">C4</text>
<text x="44.2" y="105.1">D+</text>
<text x="44.2" y="107.7">D+</text>
<text x="44.2" y="102.6">D-</text>
<text x="91.9" y="107.7">DP</text>
<text x="91.9" y="105.1">DM</text>
<text x="101.1" y="105.1">CFG2</text>
<text x="101.1" y="107.7">CFG3</text>
<text x="101.1" y="102.6">CFG1</text>
<text x="160" y="103.8">10uF/25V 100nF/50V</text>
<text x="196.7" y="106.4">U2</text>
<text x="293.1" y="107.7">IN</text>
<text x="298.3" y="103.8">U4</text>
<text x="302.5" y="107.7">OUT</text>
<text x="100" y="108.7" transform="rotate(-90 100 108.7)">GND</text>
<text x="155.4" y="112.7">GND</text>
<text x="165.6" y="112.7">GND</text>
<text x="191" y="110.2">VIN</text>
<text x="200.1" y="110.2">BOOT</text>
<text x="202.4" y="112.7">SW</text>
<text x="228.6" y="111.5">L1</text>
<text x="293.1" y="112.7">EN/UVLO</text>
<text x="299" y="110.2">AUXOFF</text>
<text x="303" y="112.7">FLT</text>
<text x="323.6" y="108.7" transform="rotate(-90 323.6 108.7)">+5V</text>
<text x="31.5" y="118.4" transform="rotate(-90 31.5 118.4)">SHIELD</text>
<text x="39.1" y="118.4" transform="rotate(-90 39.1 118.4)">GND</text>
<text x="42" y="115.3">SBU1</text>
<text x="42" y="117.8">SBU2</text>
<text x="76.2" y="117.8">VBUS</text>
<text x="95.3" y="116.5">CH224A</text>
<text x="97" y="119.1">GND</text>
<text x="191" y="115.3">EN</text>
<text x="199.1" y="116.3" transform="rotate(-90 199.1 116.3)">GND</text>
<text x="202.7" y="115.3">FB</text>
<text x="228.6" y="114">10uH</text>
<text x="293.1" y="115.3">OVLO</text>
<text x="293.1" y="117.8">DVDT</text>
<text x="300.1" y="117.8">ITIMER</text>
<text x="300.7" y="118.4" transform="rotate(-90 300.7 118.4)">GND</text>
<text x="303" y="115.3">ILM</text>
<text x="190.7" y="124.2">TPS54302DDCR</text>
<text x="28.4" y="131.8">GND</text>
<text x="29.2" y="129.2">USB-C (power in)</text>
<text x="36.1" y="131.8">GND</text>
<text x="81.3" y="126.7">C1</text>
<text x="81.3" y="129.2">1uF/50V</text>
<text x="127" y="126.7">R1</text>
<text x="127" y="129.2">56k</text>
<text x="170.2" y="126.7">R4</text>
<text x="170.2" y="129.2">470k</text>
<text x="196.1" y="126.7">GND</text>
<text x="248.9" y="126.7">C6</text>
<text x="248.9" y="129.2">22uF/25V 22uF/25V</text>
<text x="259.1" y="126.7">C7</text>
<text x="279.4" y="131.8">R13</text>
<text x="289.6" y="131.8">R15</text>
<text x="291.1" y="126.7">TPS259470ARPWR</text>
<text x="297.7" y="129.2">GND</text>
<text x="325.1" y="131.8">R17</text>
<text x="213.4" y="136.9">C8</text>
<text x="228.6" y="136.9">R6</text>
<text x="279.4" y="134.3">100k</text>
<text x="289.6" y="134.3">75k</text>
<text x="325.1" y="134.3">1k</text>
<text x="76.7" y="138.1">GND</text>
<text x="122.4" y="138.1">GND</text>
<text x="213.4" y="139.4">100pF</text>
<text x="228.6" y="139.4">75k</text>
<text x="244.3" y="138.1">GND</text>
<text x="254.5" y="138.1">GND</text>
<text x="320.5" y="143.2">GND</text>
<text x="170.2" y="149.6">R5</text>
<text x="170.2" y="152.1">47k</text>
<text x="279.4" y="154.6">47k</text>
<text x="279.4" y="152.1">R14</text>
<text x="289.6" y="154.6">20k</text>
<text x="289.6" y="152.1">R16</text>
<text x="165.6" y="161">GND</text>
<text x="228.6" y="157.2">R7</text>
<text x="228.6" y="159.7">10k</text>
<text x="274.8" y="163.5">GND</text>
<text x="285" y="163.5">GND</text>
<text x="79.9" y="172.4">D1</text>
<text x="130.7" y="172.4">D2</text>
<text x="224" y="168.6">GND</text>
<text x="65.7" y="177.3" transform="rotate(-90 65.7 177.3)">+5V</text>
<text x="98.8" y="177.3" transform="rotate(-90 98.8 177.3)">GND</text>
<text x="99.6" y="178.8">+5V</text>
<text x="116.5" y="177.9" transform="rotate(-90 116.5 177.9)">+12V</text>
<text x="149.6" y="177.3" transform="rotate(-90 149.6 177.3)">GND</text>
<text x="77.2" y="180">SMF5.0A</text>
<text x="113" y="185.1">D3</text>
<text x="128.3" y="180">SMF13A</text>
<text x="64" y="187.7">GND</text>
<text x="64.8" y="190.2">J2</text>
<text x="98.8" y="190" transform="rotate(-90 98.8 190)">GND</text>
<text x="104.1" y="187.7">R8</text>
<text x="104.1" y="190.2">1k</text>
<text x="111.1" y="192.7">GREEN</text>
<text x="46.7" y="202.7" transform="rotate(-90 46.7 202.7)">GND</text>
<text x="87.3" y="202.7" transform="rotate(-90 87.3 202.7)">GND</text>
<text x="92.4" y="200.2" transform="rotate(-90 92.4 200.2)">+5V</text>
<text x="41.6" y="205.8" transform="rotate(-90 41.6 205.8)">+12V +5V</text>
<text x="53.3" y="208">C64 POWER (DIN-7 male)</text>
<text x="92.4" y="205.2" transform="rotate(-90 92.4 205.2)">GND</text>
<text x="228.6" y="225.8">C11</text>
<text x="160" y="228.3">C9</text>
<text x="160" y="230.8">10uF/25V 100nF/50V</text>
<text x="170.2" y="228.3">C10</text>
<text x="196.7" y="233.4">U3</text>
<text x="228.6" y="228.3">100nF/50V</text>
<text x="298.3" y="230.8">U5</text>
<text x="155.4" y="239.7">GND</text>
<text x="165.6" y="239.7">GND</text>
<text x="191" y="237.2">VIN</text>
<text x="200.1" y="237.2">BOOT</text>
<text x="202.4" y="239.7">SW</text>
<text x="228.6" y="238.5">L2</text>
<text x="293.1" y="239.7">EN/UVLO</text>
<text x="293.1" y="234.7">IN</text>
<text x="299" y="237.2">AUXOFF</text>
<text x="302.5" y="234.7">OUT</text>
<text x="303" y="239.7">FLT</text>
<text x="323.6" y="236.3" transform="rotate(-90 323.6 236.3)">+12V</text>
<text x="191" y="242.3">EN</text>
<text x="199.1" y="243.3" transform="rotate(-90 199.1 243.3)">GND</text>
<text x="202.7" y="242.3">FB</text>
<text x="228.6" y="241">10uH</text>
<text x="293.1" y="242.3">OVLO</text>
<text x="293.1" y="244.8">DVDT</text>
<text x="300.1" y="244.8">ITIMER</text>
<text x="300.7" y="245.4" transform="rotate(-90 300.7 245.4)">GND</text>
<text x="303" y="242.3">ILM</text>
<text x="190.7" y="251.2">TPS54302DDCR</text>
<text x="248.9" y="251.2">C12</text>
<text x="259.1" y="251.2">C13</text>
<text x="185.4" y="253.7">R9</text>
<text x="185.4" y="256.2">470k</text>
<text x="196.1" y="253.7">GND</text>
<text x="213.4" y="256.2">C14</text>
<text x="228.6" y="256.2">R11</text>
<text x="248.9" y="253.7">22uF/25V 22uF/25V</text>
<text x="291.1" y="253.7">TPS259470ARPWR</text>
<text x="297.7" y="256.2">GND</text>
<text x="213.4" y="258.8">100pF</text>
<text x="228.6" y="258.8">100k</text>
<text x="244.3" y="262.6">GND</text>
<text x="254.5" y="262.6">GND</text>
<text x="279.4" y="261.3">47k</text>
<text x="279.4" y="258.8">R18</text>
<text x="289.6" y="261.3">51k</text>
<text x="289.6" y="258.8">R20</text>
<text x="325.1" y="261.3">2.2k</text>
<text x="325.1" y="258.8">R22</text>
<text x="185.4" y="268.9">R10</text>
<text x="185.4" y="271.5">47k</text>
<text x="228.6" y="274">5.1k</text>
<text x="228.6" y="271.5">R12</text>
<text x="320.5" y="270.2">GND</text>
<text x="180.8" y="280.4">GND</text>
<text x="279.4" y="281.6">10k</text>
<text x="279.4" y="279.1">R19</text>
<text x="289.6" y="281.6">4.7k</text>
<text x="289.6" y="279.1">R21</text>
<text x="224" y="282.9">GND</text>
<text x="274.8" y="290.5">GND</text>
<text x="285" y="290.5">GND</text>
</g>
<g font-size="1.3" fill="#0f0f0f">
<text x="182.8" y="29.2" transform="rotate(-90 182.8 29.2)">GATE</text>
<text x="256.4" y="29.4" transform="rotate(-90 256.4 29.4)">VSW</text>
<text x="266.6" y="34" transform="rotate(-90 266.6 34)">5V_BUCK</text>
<text x="276.7" y="35.2" transform="rotate(-90 276.7 35.2)">12V_BUCK</text>
<text x="152.3" y="46.6" transform="rotate(-90 152.3 46.6)">GATE</text>
<text x="170.1" y="43.2" transform="rotate(-90 170.1 43.2)">VSW</text>
<text x="182.8" y="45.9" transform="rotate(-90 182.8 45.9)">VSW</text>
<text x="155.3" y="50.7">GATE</text>
<text x="152.3" y="59.7" transform="rotate(-90 152.3 59.7)">GATE</text>
<text x="152.3" y="75.1" transform="rotate(-90 152.3 75.1)">PG</text>
<text x="225.9" y="85.1" transform="rotate(-90 225.9 85.1)">BOOT</text>
<text x="55.9" y="93.9">CC2</text>
<text x="55.9" y="91.3">CC1</text>
<text x="157.4" y="95.2" transform="rotate(-90 157.4 95.2)">VSW</text>
<text x="167.5" y="95.2" transform="rotate(-90 167.5 95.2)">VSW</text>
<text x="82.4" y="96.4">CC1</text>
<text x="82.4" y="98.9">CC2</text>
<text x="111.8" y="96.4">PG</text>
<text x="111.8" y="101.5">CFG1</text>
<text x="225.9" y="100.7" transform="rotate(-90 225.9 100.7)">SW</text>
<text x="225.9" y="105.4" transform="rotate(-90 225.9 105.4)">SW</text>
<text x="278.4" y="106.6">5V_BUCK</text>
<text x="181.5" y="109.1">VSW</text>
<text x="210.8" y="111.6">SW</text>
<text x="210.8" y="109.1">BOOT</text>
<text x="279.9" y="111.6">EF5_EN</text>
<text x="182.7" y="114.2">EN</text>
<text x="210.8" y="114.2">FB</text>
<text x="277.6" y="114.2">EF5_OVLO</text>
<text x="312.4" y="114.2">EF5_ILM</text>
<text x="124.3" y="120.7" transform="rotate(-90 124.3 120.7)">CFG1</text>
<text x="167.5" y="120.7" transform="rotate(-90 167.5 120.7)">VSW</text>
<text x="246.3" y="120.7" transform="rotate(-90 246.3 120.7)">5V_BUCK</text>
<text x="256.4" y="120.7" transform="rotate(-90 256.4 120.7)">5V_BUCK</text>
<text x="276.7" y="125.7" transform="rotate(-90 276.7 125.7)">5V_BUCK</text>
<text x="286.9" y="125.7" transform="rotate(-90 286.9 125.7)">5V_BUCK</text>
<text x="322.5" y="125.7" transform="rotate(-90 322.5 125.7)">EF5_ILM</text>
<text x="210.7" y="130.8" transform="rotate(-90 210.7 130.8)">5V_BUCK</text>
<text x="225.9" y="130.8" transform="rotate(-90 225.9 130.8)">5V_BUCK</text>
<text x="225.9" y="126.7" transform="rotate(-90 225.9 126.7)">5V_BUCK</text>
<text x="167.5" y="136" transform="rotate(-90 167.5 136)">EN</text>
<text x="167.5" y="143.5" transform="rotate(-90 167.5 143.5)">EN</text>
<text x="210.7" y="146.1" transform="rotate(-90 210.7 146.1)">FB</text>
<text x="225.9" y="146.1" transform="rotate(-90 225.9 146.1)">FB</text>
<text x="276.7" y="145.5" transform="rotate(-90 276.7 145.5)">EF5_EN</text>
<text x="286.9" y="147.8" transform="rotate(-90 286.9 147.8)">EF5_OVLO</text>
<text x="225.9" y="151.1" transform="rotate(-90 225.9 151.1)">FB</text>
<text x="120.6" y="187.8">LED_A</text>
<text x="101.5" y="200" transform="rotate(-90 101.5 200)">LED_A</text>
<text x="225.9" y="219.7" transform="rotate(-90 225.9 219.7)">BOOT2</text>
<text x="157.4" y="222.2" transform="rotate(-90 157.4 222.2)">VSW</text>
<text x="167.5" y="222.2" transform="rotate(-90 167.5 222.2)">VSW</text>
<text x="277.2" y="233.6">12V_BUCK</text>
<text x="181.5" y="236.1">VSW</text>
<text x="210.8" y="236.1">BOOT2</text>
<text x="210.8" y="238.6">SW2</text>
<text x="225.9" y="236.5" transform="rotate(-90 225.9 236.5)">SW2SW2</text>
<text x="278.7" y="238.6">EF12_EN</text>
<text x="181.5" y="241.2">EN2</text>
<text x="210.8" y="241.2">FB2</text>
<text x="246.3" y="245.1" transform="rotate(-90 246.3 245.1)">12V_BUCK</text>
<text x="256.4" y="245.1" transform="rotate(-90 256.4 245.1)">12V_BUCK</text>
<text x="276.4" y="241.2">EF12_OVLO</text>
<text x="312.4" y="241.2">EF12_ILM</text>
<text x="182.8" y="247.6" transform="rotate(-90 182.8 247.6)">VSW</text>
<text x="210.7" y="250.2" transform="rotate(-90 210.7 250.2)">12V_BUCK</text>
<text x="225.9" y="250.2" transform="rotate(-90 225.9 250.2)">12V_BUCK</text>
<text x="225.9" y="254.9" transform="rotate(-90 225.9 254.9)">12V_BUCK</text>
<text x="276.7" y="252.7" transform="rotate(-90 276.7 252.7)">12V_BUCK</text>
<text x="286.9" y="252.7" transform="rotate(-90 286.9 252.7)">12V_BUCK</text>
<text x="322.5" y="252.7" transform="rotate(-90 322.5 252.7)">EF12_ILM</text>
<text x="182.8" y="264.2" transform="rotate(-90 182.8 264.2)">EN2</text>
<text x="210.7" y="266.7" transform="rotate(-90 210.7 266.7)">FB2</text>
<text x="225.9" y="265.4" transform="rotate(-90 225.9 265.4)">FB2</text>
<text x="276.7" y="273" transform="rotate(-90 276.7 273)">EF12_EN</text>
<text x="286.9" y="273" transform="rotate(-90 286.9 273)">EF12_OVLO</text>
</g>
<g font-size="1.3" fill="#a90000">
<text x="170.2" y="47.7" transform="rotate(-90 170.2 47.7)">3</text>
<text x="163.1" y="50.8">1</text>
<text x="170.2" y="55.3" transform="rotate(-90 170.2 55.3)">2</text>
<text x="49.5" y="86.3">A4</text>
<text x="49.5" y="94">B5</text>
<text x="49.5" y="91.4">A5</text>
<text x="99" y="93.4" transform="rotate(-90 99 93.4)">8</text>
<text x="101.6" y="93.4" transform="rotate(-90 101.6 93.4)">1</text>
<text x="49.5" y="101.6">B7</text>
<text x="49.5" y="99">A7</text>
<text x="89.5" y="99">6</text>
<text x="89.5" y="96.5">7</text>
<text x="106.6" y="96.5">10</text>
<text x="107.2" y="101.6">9</text>
<text x="49.5" y="106.7">B6</text>
<text x="49.5" y="104.1">A6</text>
<text x="89.5" y="106.7">4</text>
<text x="89.5" y="104.1">5</text>
<text x="107.2" y="104.1">2</text>
<text x="107.2" y="106.7">3</text>
<text x="290.1" y="106.7">5</text>
<text x="307.9" y="106.7">6</text>
<text x="99" y="111.8" transform="rotate(-90 99 111.8)">11</text>
<text x="188.5" y="109.2">3</text>
<text x="206.3" y="111.7">2</text>
<text x="206.3" y="109.2">6</text>
<text x="290.1" y="111.7">1</text>
<text x="307.9" y="109.2">3</text>
<text x="307.9" y="111.7">4</text>
<text x="49.5" y="116.8">B8</text>
<text x="49.5" y="114.3">A8</text>
<text x="188.5" y="114.3">5</text>
<text x="198.1" y="118.8" transform="rotate(-90 198.1 118.8)">1</text>
<text x="206.3" y="114.3">4</text>
<text x="290.1" y="114.3">2</text>
<text x="290.1" y="116.8">7</text>
<text x="307.3" y="116.8">10</text>
<text x="307.9" y="114.3">9</text>
<text x="30.5" y="123.3" transform="rotate(-90 30.5 123.3)">SH</text>
<text x="38.1" y="123.2" transform="rotate(-90 38.1 123.2)">A1</text>
<text x="299.7" y="121.4" transform="rotate(-90 299.7 121.4)">8</text>
<text x="66" y="195" transform="rotate(-90 66 195)">2</text>
<text x="59" y="200.6">1</text>
<text x="59" y="198.1">4</text>
<text x="59" y="203.2">6</text>
<text x="71.7" y="200.6">3</text>
<text x="71.7" y="198.1">5</text>
<text x="71.7" y="203.2">7</text>
<text x="290.1" y="233.7">5</text>
<text x="307.9" y="233.7">6</text>
<text x="188.5" y="236.2">3</text>
<text x="206.3" y="238.7">2</text>
<text x="206.3" y="236.2">6</text>
<text x="290.1" y="238.7">1</text>
<text x="307.9" y="236.2">3</text>
<text x="307.9" y="238.7">4</text>
<text x="188.5" y="241.3">5</text>
<text x="198.1" y="245.8" transform="rotate(-90 198.1 245.8)">1</text>
<text x="206.3" y="241.3">4</text>
<text x="290.1" y="241.3">2</text>
<text x="290.1" y="243.8">7</text>
<text x="307.3" y="243.8">10</text>
<text x="307.9" y="241.3">9</text>
<text x="299.7" y="248.4" transform="rotate(-90 299.7 248.4)">8</text>
</g>
</svg>
